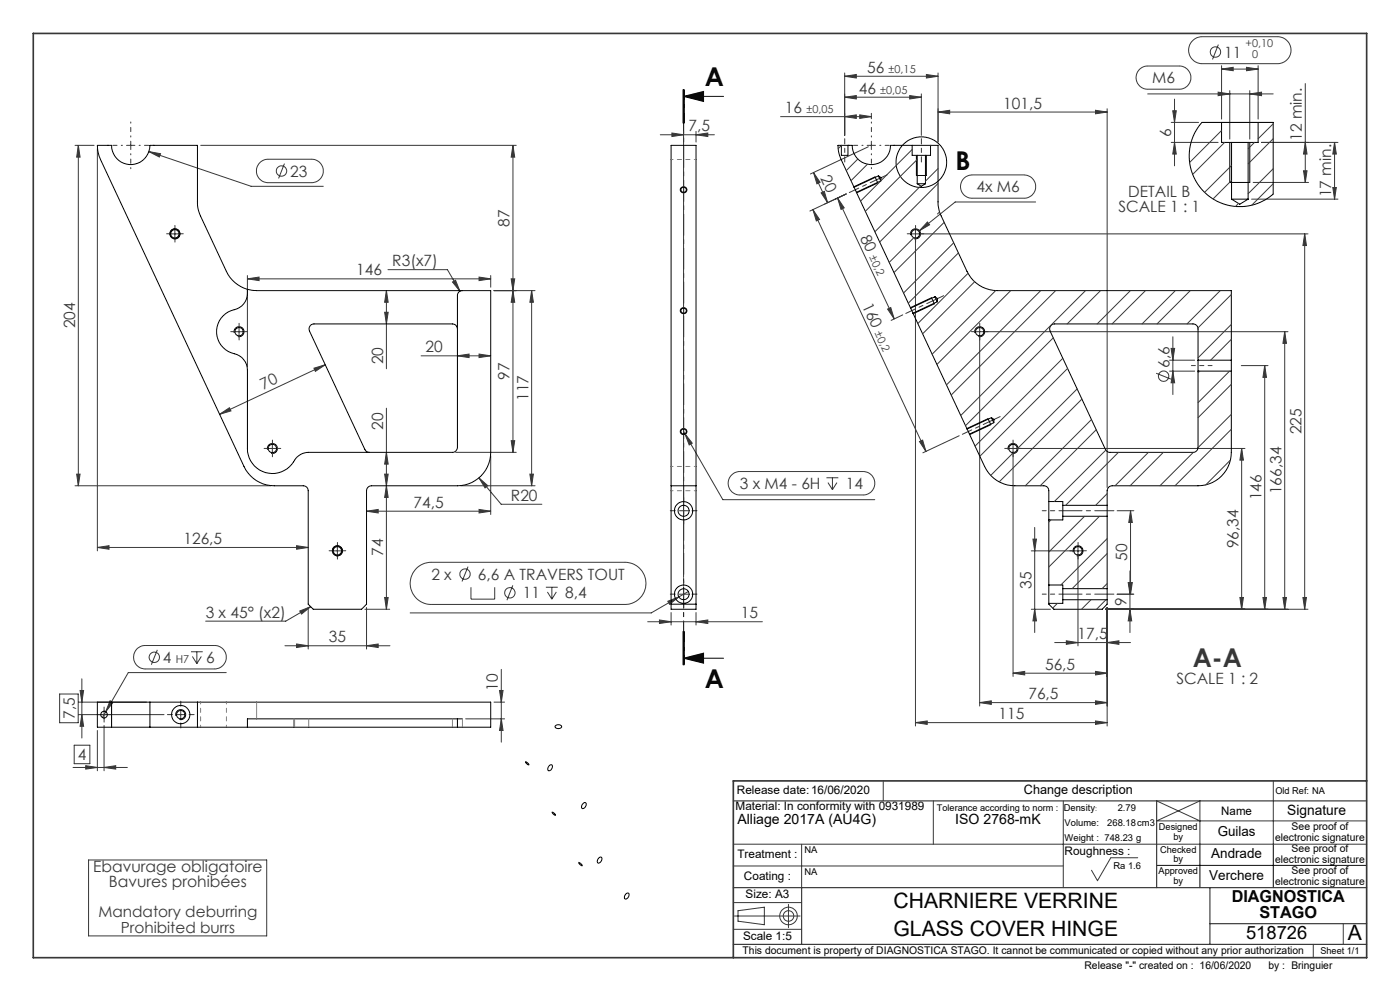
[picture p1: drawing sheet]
<svg xmlns="http://www.w3.org/2000/svg" width="420mm" height="297mm" viewBox="0 0 420 297" stroke-linecap="round" stroke-linejoin="round" font-family="sans-serif">
<g fill="none" stroke="#373737" stroke-width=".3">
<path d="M357.6 12.4l1.4-1 1.3-.4h23a4 4 0 0 1 4 4 4 4 0 0 1-4 4.1h-22.7a4 4 0 0 1-3.7-2.4 4 4 0 0 1 .7-4.3zM365.5 13.4l-1.8 4.4M366.5 19.7v16M377.4 19.7v16M201.6 39.9l3.5 .5-3.5 .5zM205.1 39.4v133.7M208.8 39.4v3.2M234.2 35h27.2M253.4 29.1l3.5-.5v1.1zM253.4 35l3.5-.6v1.1zM253.4 29.1h23M253.4 22.9l3.5-.6v1.1z"/>
<path d="M253.4 21.9v18.7M253.4 22.9h28M257.9 34.4l3.5 .6-3.5 .5zM261.4 34v1.6M272.9 28.6l3.5 .5-3.5 .6zM276.4 28.1v12.5M277.9 22.3l3.5 .6-3.5 .5zM281.4 21.9v20.7M281.4 33.6l3.5-.5v1zM281.4 33.6h50.7M328.6 33.1l3.5 .5-3.5 .5zM332.1 32.6v113.5"/>
<path d="M341.7 21l1.1-.9 1.3-.3h9.7a3.5 3.5 0 0 1 3.5 3.5 3.5 3.5 0 0 1-3.5 3.4h-9.5a3.5 3.5 0 0 1-3.2-2 3.5 3.5 0 0 1 .6-3.7zM344.3 28.1h37.7M351.4 36.7h8.2M351.8 33.2h1.1l-.5 3.5zM352.4 29.7v20M365.4 27.6l3.5 .5-3.5 .6zM366.5 20.7l3.5-.5v1zM366.5 20.7h10.9M368.9 27.2v14.5M373.9 20.2l3.5 .5-3.5 .5zM374.9 28.1l3.6-.5v1.1zM374.9 27.2v14.5"/>
<path d="M391.6 25v29.7M22.5 43.6h5.7M23.5 43.6l.5 3.5h-1zM23.5 43.6v102M29.2 44.6v120.5M38 43.6h2.5M39.2 42.3v2.5M44.7 45.4l3.5 .7-.4 1zM44.7 45.4l30.7 10.4h21.6M60.2 43.6h94.7M78.2 48.5l1.2-.6 .8-.2h13.3a3.5 3.5 0 0 1 3.5 3.5 3.5 3.5 0 0 1-3.5 3.5h-13.1a3.5 3.5 0 0 1-3.3-2.3 3.5 3.5 0 0 1 1.1-3.9zM85.3 49l-1.7 4.5"/>
<path d="M153.9 43.6v92M153.9 43.6l.5 3.5h-1zM198.1 40.4h16.2M208.8 40.4l3.5-.5v1zM244.1 51.7l1.9 2.9-.9 .5zM244.1 51.7l4.2 9M246.3 57.8l1-.4 1 3.3zM251.3 59.4l17 36.2M251.3 59.4l2 2.9-1 .5zM253.9 58.1l-3.5 1.7M253.9 58.1l-10.9 5.1M253.9 58.1l-6.5 3.1"/>
<path d="M260.1 43.6h2.5M260.5 44l-17.4 8.1M261.4 42.3v2.5M289.2 53.4l1.4-.8 1-.2h15.6a3.5 3.5 0 0 1 3.5 3.5 3.5 3.5 0 0 1-3.5 3.5h-15.6a3.5 3.5 0 0 1-3.2-2.2 3.5 3.5 0 0 1 .8-3.8zM351.4 42.7h14M352.4 42.7l.5 3.5h-1.1zM375.5 59.7h25.9M376 54.7h16.6M378.5 42.7h22.9M391.1 51.2h1l-.5 3.5zM391.6 42.7l.5 3.5h-1zM399.8 56.2h1.1l-.5 3.5z"/>
<path d="M400.4 42.7v17M400.4 42.7l.5 3.5h-1.1zM51.2 70.1h2.5M52.5 68.8v2.5M243.9 62.8l33.9 72.5M243.9 62.8l2 3-1 .4zM273.4 70.1h119M274.6 68.8v148.8M278.2 66.5l.7 .9-3.1 1.7zM310.7 60.5h-24.1l-10.8 8.6M391.4 70.1v112.5M391.4 70.1l.5 3.5h-1z"/>
<path d="M70.4 99.4h2.6M71.7 98.2v2.4M74.2 83.6l3.5-.6v1.1zM74.2 82.6v27.3M74.2 83.6h73M115.4 93.6h1.1l-.6 3.5zM115.9 87.1v23.4M115.9 87.1l.6 3.5h-1.1zM116.4 80.8h17.8l3.8 6.5M135.7 84.5l1-.5 1.3 3.3zM143.7 83l3.5 .6-3.5 .5zM147.2 82.6v3.5"/>
<path d="M148.2 87.1h12.3M153.4 83.6h1l-.5 3.5zM153.9 87.1l.5 3.5h-1zM159.5 87.1v58.5M159.5 87.1l.5 3.5h-1zM266.3 92.6l.9-.4 1.1 3.4zM270.8 94.4l-3.5 1.6M293.9 98.2v113.4M385.4 99.4v83.2M385.4 99.4l.5 3.5h-1zM386.4 99.4h-93.7M94.2 110.3l3.4-1-3 2z"/>
<path d="M97.6 109.3l-31.7 14.9M126.3 106.6h20.9M137.2 106.6l3.5-.5v1.1zM143.7 106.1l3.5 .5-3.5 .6zM346.9 111.9l4.4 1.7M350.9 111.2h7.5M350.9 107.9h7.5M351.3 104.4h1.1l-.5 3.5zM351.9 111.2l.5 3.5h-1.1zM351.9 100.9v17.3M372.4 109.6h8M379.4 109.6v73"/>
<path d="M379.4 109.6l.5 3.5h-1zM65.9 124.2l2.9-2 .5 1zM80.5 134.4h2.5M81.7 133.2v2.5M115.9 122.3v60.3M115.9 135.6l.6 3.5h-1.1zM136.7 135.6h18.2M147.2 136.6v17.6M153.4 132.1h1l-.5 3.5zM205.1 129.3l.4 .7M205.5 130l2.2 2.8-.9 .5zM205.5 130l11.4 19.8h45.5"/>
<path d="M275.8 132.3l1-.4 1 3.4zM287.8 130.6l-10.9 5.1M302.6 134.4h70.9M303.9 133.2v69.5M372.5 134.4l.5 3.5h-1zM372.5 134.4v48.2M22.5 145.6h58.7M23 142.1h1l-.5 3.5zM110 153.2l3.5-.5v1zM110 153.2h37.2M115.4 142.1h1.1l-.6 3.5zM115.9 145.6l.6 3.5h-1.1z"/>
<path d="M138.2 145.6h22.3M143.7 143.2l2.6 2.4-.8 .6zM143.7 143.2l6.7 7.9h12.2M143.7 152.7l3.5 .5-3.5 .5zM159 142.1h1l-.5 3.5zM203.8 153.1h2.5M219.4 142.5l1-.8 1.3-.4h37.2a3.5 3.5 0 0 1 3.5 3.5 3.5 3.5 0 0 1-3.5 3.5h-36.9a3.5 3.5 0 0 1-3.2-2 3.5 3.5 0 0 1 .6-3.8zM247.9 143.2h3.6M248.4 144.6l1.3 2.2M249.7 143.2v3.6M251.1 144.6l-1.4 2.2M310.4 158.1v31.5"/>
<path d="M335.1 153.1h5M339.2 153.1v25M339.2 153.1l.5 3.5h-1.1zM29.2 164.1l3.5-.6v1.1zM29.2 164.1h63.3M89 163.5l3.5 .6-3.5 .5zM100 165.1h2.4M101.2 163.8v2.5M115.4 179.1h1.1l-.6 3.5zM124.8 170.4l1.8-1.2 2.4-.7h58.5a6.3 6.3 0 0 1 6.3 6.3 6.3 6.3 0 0 1-6.3 6.3h-58.1a6.3 6.3 0 0 1-5.8-3.8 6.3 6.3 0 0 1 1.2-6.9zM140.4 169.8l-1.8 4.5M141.3 176v3.6h7.1v-3.6"/>
<path d="M153.8 175.4l-1.7 4.5M163.8 176h3.5M164.2 177.4l1.4 2.2M165.6 176v3.6M166.9 177.4l-1.3 2.2M203.7 178.9l-8.3 4.8h-72.4M203.8 178.1h2.5M205.1 176.8v2.5M206.5 177.3l-2.8 1.6M309.4 165.1h15.3M309.9 161.6h1l-.5 3.5zM323.4 163.8v29.8"/>
<path d="M335.1 178.1h5M338.5 174.6h1l-.5 3.5zM338.6 174.6h1.1l-.5 3.5zM339 171.1v18.5M372 179.1h1l-.5 3.5zM378.9 179.1h1l-.5 3.5zM384.9 179.1h1l-.5 3.5zM390.9 179.1h1l-.5 3.5zM41.1 194.4l.9-.6 1.3-.3h21.1a3.5 3.5 0 0 1 3.5 3.5 3.5 3.5 0 0 1-3.5 3.5h-20.8a3.5 3.5 0 0 1-3.3-2.2 3.5 3.5 0 0 1 .8-3.9zM47.2 194.8l-1.8 4.4M57.3 195.3h3.5M57.7 196.7l1.4 2.2"/>
<path d="M59.1 195.3v3.6M60.4 196.7l-1.3 2.2M85.5 193.5h31.5M89 193l3.5 .5-3.5 .6zM89.9 183.1l3.3-1.3-2.7 2.2zM92.5 182.1v12.4M93.2 181.8l-7.5 4.4h-24M109.5 182.6h7.4M110 193.5l3.5-.5v1.1zM110 182.1v12.4M194.3 186.3h34.4M197.8 185.8l3.5 .5-3.5 .6z"/>
<path d="M200.3 180.2l3.4-1.3-2.8 2.2zM201.3 183.6v3.7M208.8 186.3l3.5-.5v1.1zM208.8 183.6v3.7M309.4 182.6h5.7M310.4 182.6l.5 3.5h-1zM316.4 192.6h22.8M319.9 192l3.5 .6-3.5 .5zM331.6 182.6h60.8M332.1 192.6l3.6-.6v1.1zM332.1 182.1v35.5M339 182.6l.5 3.5h-1z"/>
<path d="M17.9 208h5.6v8.6h-5.6zM23.6 214.2h25.6M23.6 210.4h20.4M24 206.9h1.1l-.5 3.5zM24.6 214.2l.5 3.5h-1.1zM24.6 203.4v17.8M29.2 218.9v12.1M31.2 217.4v13.6M31.2 212.9v2.5M31.7 213.3l-1 1.7M33 210l.9 .5-2.2 2.8zM53 214.2h2.5"/>
<path d="M54.2 212.9v2.5M67.9 201.6h-29.4l-6.8 11.7M139.7 215.4h11.7M148.2 210.4h3.2M149.9 206.9h1l-.5 3.5zM150.4 200.6v21.8M150.4 215.4l.5 3.5h-1zM274.6 216.6l3.6-.5v1zM274.6 216.6h57.5M293.9 210.6l3.5-.6v1.1zM293.9 210.6h38.2M303.9 201.8l3.5-.6v1.1z"/>
<path d="M303.9 201.8h28.2M328.6 201.2l3.5 .6-3.5 .5zM328.6 210l3.5 .6-3.5 .5zM328.6 216.1l3.5 .5-3.5 .5zM21.9 230h16.3M22.3 223.3h4.7v5.6h-4.7zM25.7 229.5l3.5 .5-3.5 .5zM31.2 230l3.5-.5v1zM265 234v6M382 234v19M26.6 257.7h53.4v22.8h-53.4zM220 253h190"/>
<path d="M220 259.5h99M240.5 253v13M280 240v13M319 240v26M341.3 257.1h-8.1l-4 6.8-1.8-3.1M347 240l13 6M410 246h-63l13-6v13M220 278.5h20.5M220 270.5h20.5M220.3 274.5h19.7M221.4 272.9l7.9-1v5.2l-7.9-1zM236.5 271v7"/>
<path d="M403 276.8v6.2M394 283v4"/>
<circle cx="364.6" cy="15.6" r="1.55"/>
<circle cx="84.5" cy="51.2" r="1.55"/>
<circle cx="349.1" cy="112.8" r="1.56"/>
<circle cx="139.5" cy="172.1" r="1.56"/>
<circle cx="153" cy="177.7" r="1.56"/>
<circle cx="46.3" cy="197" r="1.55"/>
<circle cx="236.5" cy="274.5" r="1.58"/>
<circle cx="236.6" cy="274.5" r="2.63"/>
</g>
<g fill="none" stroke="#000" stroke-width=".3">
<path d="M204.9 26.9v10M205.1 28.9l6-1.5v3zM205.1 28.9h12M205.1 26.9v10M205.3 26.9v10M256.2 56l6.3-3 .8 1.8-6.3 3M274.9 46.6v6h3v-6M368.9 42.7v12h6v-12M51 70.5a1.5 1.5 0 0 1 1.3-1.9 1.5 1.5 0 0 1 1.7 1.6 1.5 1.5 0 0 1-1.9 1.3M273.2 70.5a1.51 1.51 0 0 1 1.3-1.9 1.51 1.51 0 0 1 1.7 1.6 1.51 1.51 0 0 1-2 1.3M70.3 99.8a1.5 1.5 0 0 1 1.3-1.9 1.5 1.5 0 0 1 1.6 1.6 1.5 1.5 0 0 1-1.9 1.4M273.1 92.2l6.3-3 .9 1.8-6.3 3"/>
<path d="M292.5 99.8a1.5 1.5 0 0 1 1.3-1.9 1.5 1.5 0 0 1 1.6 1.6 1.5 1.5 0 0 1-1.9 1.4M80.3 134.8a1.51 1.51 0 0 1 1.3-1.9 1.51 1.51 0 0 1 1.6 1.6 1.51 1.51 0 0 1-1.9 1.4M290.1 128.4l6.3-2.9 .9 1.8-6.4 2.9M302.5 134.8a1.5 1.5 0 0 1 1.3-1.9 1.5 1.5 0 0 1 1.6 1.6 1.5 1.5 0 0 1-1.9 1.4M99.8 165.5a1.5 1.5 0 0 1 1.3-1.9 1.5 1.5 0 0 1 1.6 1.6 1.5 1.5 0 0 1-1.9 1.3M321.9 165.5a1.51 1.51 0 0 1 1.4-1.9 1.51 1.51 0 0 1 1.6 1.6 1.51 1.51 0 0 1-1.9 1.3M204.9 189.2v10M205.1 197.3l6-1.5v3zM205.1 197.3h12M205.1 189.2v10M205.3 189.2v10zM52.8 214.6a1.49 1.49 0 0 1 1.3-1.9 1.49 1.49 0 0 1 1.6 1.6 1.49 1.49 0 0 1-1.9 1.3"/>
<path d="M166.6 217.5a1.07 1.07 0 0 1 1.9 .5 1.03 1.03 0 0 1-1.1 .4 1.03 1.03 0 0 1-.8-.8zM157.7 228.3h.2a.82 .82 0 0 1 .7 .9zM164.7 229.5a.57 .57 0 0 1 .9-.2 .57 .57 0 0 1 0 .9 .7 .7 0 0 1-.5 .7 .7 .7 0 0 1-.8-.3zM165.6 243.4h.3a.74 .74 0 0 1 .6 1zM173.7 258.5l.2 .1a.79 .79 0 0 1 .7 .9l-.7-.5zM175 240.8a.58 .58 0 0 1 .9 0 .58 .58 0 0 1-.2 .8 .62 .62 0 0 1-.6 .7 .62 .62 0 0 1-.7-.5zM179.7 257.1a.59 .59 0 0 1 .9 0 .59 .59 0 0 1-.2 .9 .62 .62 0 0 1-.5 .7 .62 .62 0 0 1-.7-.5zM347 259.4h63M360 253v13M382 253v13M187.7 268a.58 .58 0 0 1 .9-.3 .58 .58 0 0 1 0 .9 .75 .75 0 0 1-.4 .8 .75 .75 0 0 1-.9-.2l.1-.6z"/>
<circle cx="205" cy="56.9" r=".96"/>
<circle cx="276.4" cy="48.6" r="7.6"/>
<circle cx="205" cy="93.1" r=".96"/>
<circle cx="205" cy="129.4" r=".96"/>
</g>
<path d="M205.1 26.9v172.3" fill="none" stroke="#000" stroke-width=".3" stroke-dasharray="6.3 1.3 1.3 1.3" stroke-dashoffset="3.4"/>
<g fill="none" stroke="#373737" stroke-width=".3" stroke-dasharray="30.5 1.3 1.3 1.3">
<path d="M263.9 53.4l2.3-1M51.2 70.1h-1.2M52.5 68.8v-1.2M52.5 71.3v1.3M53.7 70.1h1.3M273.4 70.1h-1.2M274.7 68.8v-1.2M274.7 71.3v1.3M275.9 70.1h1.3M70.5 99.4h-1.3M71.7 98.1v-1.2M73 99.4h1.2"/>
<path d="M280.8 89.7l2.3-1.1M292.7 99.4h-1.3M293.9 98.1v-1.2M295.2 99.4h1.2M71.7 100.6v1.3M293.9 100.6v1.3M80.5 134.4h-1.3M81.7 133.1v-1.2M81.7 135.6v1.3M83 134.4h1.2M297.8 125.9l2.3-1.1M302.7 134.4h-1.3"/>
<path d="M303.9 133.1v-1.2M303.9 135.6v1.3M305.2 134.4h1.2M202.6 153.1h-1.5M205.1 150.6v-1.5M205.1 155.6v1.5M207.6 153.1h1.5M100 165.1h-1.3M101.2 163.8v-1.2M101.2 166.3v1.3M102.5 165.1h1.2M202.6 178.1h-1.5"/>
<path d="M205.1 175.6v-1.5M207.6 178.1h1.5M322.2 165.1h-1.3M323.4 163.8v-1.2M323.4 166.3v1.3M324.7 165.1h1.2M205.1 180.6v1.5M30 214.2h-1M31.2 212.9v-1M31.2 215.4v1M32.5 214.2h1M51.7 214.2h-1.5"/>
<path d="M54.2 211.7v-1.5M54.2 216.7v1.5M56.7 214.2h1.5"/>
</g>
<path d="M263.9 53.4l-9.1 4.3M280.8 89.7l-9.1 4.2M297.8 125.9l-9.1 4.3" fill="none" stroke="#373737" stroke-width=".3" stroke-dasharray="30.5 1.3 1.3 1.3" stroke-dashoffset="27.4"/>
<path d="M334.2 153.1h-15.3M334.2 178.1h-15.3" fill="none" stroke="#373737" stroke-width=".3" stroke-dasharray="30.5 1.3 1.3 1.3" stroke-dashoffset="24.7"/>
<path d="M363.6 109.6h-6.2M318.9 153.1h-6.2M318.9 178.1h-6.2" fill="none" stroke="#373737" stroke-width=".3" stroke-dasharray="30.5 1.3 1.3 1.3" stroke-dashoffset="29.3"/>
<path d="M253.4 48.6v-7M276.4 48.6v-7" fill="none" stroke="#373737" stroke-width=".3" stroke-dasharray="30.5 1.3 1.3 1.3" stroke-dashoffset="28.9"/>
<path d="M220 240h190M347 240v26M220 266h190M240.5 266v17M363 266v17M363 276.8h47M220 283h190" fill="none" stroke="#373737" stroke-width=".35"/>
<path d="M10 10h400v277h-400zM410 234h-190v53" fill="none" stroke="#373737" stroke-width=".5"/>
<path d="M36.7 43.6h-4.5M39.2 41.1v-4.5M39.2 46.1v4.5M41.7 43.6h4.5M258.9 43.6h-4.5M261.4 41.1v-4.5M261.4 46.1v4.5M263.9 43.6h4.5" fill="none" stroke="#373737" stroke-width=".3" stroke-dasharray="30.5 1.3 1.3 1.3" stroke-dashoffset="30.1"/>
<path d="M205.1 28.9l6-1.5v3zM205.1 197.3l6-1.5v3z" fill="#000"/>
<g fill="#373737">
<path d="M208.8 186.3l3.5-.5v1.1zM197.8 185.8l3.5 .5-3.5 .6z"/>
<path d="M374.9 28.1l3.6-.5v1.1zM365.4 27.6l3.5 .5-3.5 .6z"/>
<path d="M143.7 143.2l1.8 3 .8-.6zM89.9 183.1l3.3-1.3-2.7 2.2zM44.7 45.4l3.1 1.7 .4-1zM135.7 84.5l2.3 2.8-1.3-3.3zM110 153.2l3.5-.5v1zM143.7 152.7l3.5 .5-3.5 .5zM137.2 106.6l3.5-.5v1.1zM143.7 106.1l3.5 .5-3.5 .6zM74.2 83.6l3.5-.6v1.1zM143.7 83l3.5 .6-3.5 .5zM205.5 130l1.3 3.3 .9-.5zM200.3 180.2l.6 .9 2.8-2.2zM33 210l-1.3 3.3 2.2-2.8zM25.7 229.5l3.5 .5-3.5 .5zM31.2 230l3.5-.5v1zM253.4 29.1l3.5-.5v1.1zM272.9 28.6l3.5 .5-3.5 .6zM253.4 35l3.5-.6v1.1zM257.9 34.4l3.5 .6-3.5 .5zM278.2 66.5l-2.4 2.6 3.1-1.7zM366.5 20.7l3.5-.5v1zM373.9 20.2l3.5 .5-3.5 .5z"/>
<path d="M253.4 22.9l3.5-.6v1.1zM277.9 22.3l3.5 .6-3.5 .5z"/>
<path d="M319.9 192l3.5 .6-3.5 .5zM332.1 192.6l3.6-.6v1.1z"/>
<path d="M89 193l3.5 .5-3.5 .6zM110 193.5l3.5-.5v1.1z"/>
<path d="M328.6 201.2l3.5 .6-3.5 .5zM303.9 201.8l3.5-.6v1.1zM328.6 210l3.5 .6-3.5 .5zM293.9 210.6l3.5-.6v1.1zM328.6 216.1l3.5 .5-3.5 .5zM274.6 216.6l3.6-.5v1zM328.6 33.1l3.5 .5-3.5 .5zM281.4 33.6l3.5-.5v1z"/>
<path d="M89 163.5l3.5 .6-3.5 .5zM29.2 164.1l3.5-.6v1.1z"/>
<path d="M94.2 110.3l3.4-1-3 2zM65.9 124.2l2.9-2 .5 1z"/>
<path d="M24.6 214.2l.5 3.5h-1.1zM24 206.9h1.1l-.5 3.5zM339 182.6l.5 3.5h-1zM338.5 174.6h1l-.5 3.5zM372 179.1h1l-.5 3.5zM372.5 134.4l.5 3.5h-1zM378.9 179.1h1l-.5 3.5zM379.4 109.6l.5 3.5h-1zM384.9 179.1h1l-.5 3.5zM385.4 99.4l.5 3.5h-1zM390.9 179.1h1l-.5 3.5zM391.4 70.1l.5 3.5h-1zM351.9 111.2l.5 3.5h-1.1zM351.3 104.4h1.1l-.5 3.5z"/>
<path d="M159 142.1h1l-.5 3.5zM159.5 87.1l.5 3.5h-1zM115.4 93.6h1.1l-.6 3.5zM115.9 87.1l.6 3.5h-1.1zM153.4 132.1h1l-.5 3.5zM153.9 87.1l.5 3.5h-1zM150.4 215.4l.5 3.5h-1zM149.9 206.9h1l-.5 3.5z"/>
<path d="M115.4 179.1h1.1l-.6 3.5zM115.9 145.6l.6 3.5h-1.1z"/>
<path d="M23 142.1h1l-.5 3.5zM23.5 43.6l.5 3.5h-1z"/>
<path d="M153.9 43.6l.5 3.5h-1zM153.4 83.6h1l-.5 3.5zM115.9 135.6l.6 3.5h-1.1zM115.4 142.1h1.1l-.6 3.5zM339.2 153.1l.5 3.5h-1.1zM338.6 174.6h1.1l-.5 3.5zM309.9 161.6h1l-.5 3.5zM310.4 182.6l.5 3.5h-1zM391.6 42.7l.5 3.5h-1zM391.1 51.2h1l-.5 3.5zM400.4 42.7l.5 3.5h-1.1zM399.8 56.2h1.1l-.5 3.5zM351.8 33.2h1.1l-.5 3.5zM352.4 42.7l.5 3.5h-1.1z"/>
<path d="M244.1 51.7l1.9 2.9-.9 .5zM246.3 57.8l1-.4 1 3.3z"/>
<path d="M251.3 59.4l2 2.9-1 .5zM266.3 92.6l.9-.4 1.1 3.4zM243.9 62.8l2 3-1 .4zM275.8 132.3l1-.4 1 3.4z"/>
<path d="M201.6 39.9l3.5 .5-3.5 .5zM208.8 40.4l3.5-.5v1z"/>
</g>
<g fill="none" stroke="#000" stroke-width=".3">
<path d="M366.5 36.7h-5.9l-.9 1-1.6 2.7-1 3-.3 2.7 .1 3 .9 3.2 1.1 2.2 1.4 2 1.8 1.8 1.9 1.4 2.1 1.1 2.3 .7 2.5 .4 2.8-.1 2.9-.6 3.1-1.4 2.3-1.6v-21.5h-4.6M366.5 36.7h10.9M366.5 36.7v6h3M377.4 36.7v6h-3M29.2 43.6h4.3a5.8 5.8 0 0 0 5.7 5.7 5.8 5.8 0 0 0 5.8-5.7h14.2v16.9a9.3 9.3 0 0 0 .9 4.2l7.8 16.6a10 10 0 0 0 9.1 5.8h70.2v48.5a10 10 0 0 1-10 10h-25.7a1.51 1.51 0 0 0-1.5 1.5v34l-1.5 1.5h-14.5l-1.5-1.5v-34a1.45 1.45 0 0 0-1.5-1.5h-8.7a10 10 0 0 1-9.1-5.8l-43-92a10.3 10.3 0 0 1-1-4.2zM252.4 43.6h-1a10.3 10.3 0 0 0 .9 4.2l3.9 8.3M252.4 43.6h2M252.4 43.6v3h2v-3M254.4 43.6h1.3a5.8 5.8 0 0 0 5.7 5.7 5.8 5.8 0 0 0 5.8-5.7h6.4M256.2 56.1l.7 1.5M256.9 57.6l16.3 34.8M263.5 52.7l.7 1.5"/>
<path d="M263.5 52.7l.8 .6-.1 .9M263.5 52.7l-7.3 3.4M264.2 54.2l-7.3 3.4M273.6 43.6h5.6M273.6 43.6v3h1.6M275.2 55.1h2.4M275.2 46.6h2.4M275.2 46.6v8.5M275.2 55.1l1.2 .7 1.2-.7M277.6 46.6v8.5M279.2 43.6h2.2v16.9a10 10 0 0 0 1 4.2l7.7 16.6a10.1 10.1 0 0 0 9.1 5.8h70.2v20.8M279.2 43.6v3h-1.6"/>
<path d="M369.5 59.7h4.9M369.5 42.7h4.9M369.5 42.7v17M369.5 59.7l2.4 1.5 2.5-1.5M374.4 42.7v17M74.2 86.7a5.5 5.5 0 0 1-4.8 6.4 6.8 6.8 0 0 0-4.4 7.3 6.8 6.8 0 0 0 6.1 5.9 5.1 5.1 0 0 1 3.1 4.6v23.5a7.6 7.6 0 0 0 6.1 7.4 7.6 7.6 0 0 0 8.4-4.4l2-1.5 1.9-.3h43.1a1.51 1.51 0 0 0 1.5-1.5v-45.5a1.45 1.45 0 0 1 1.5-1.5M137.2 98.6a1.51 1.51 0 0 0-1.5-1.5h-41.5a1.53 1.53 0 0 0-1.3 2.1l16.6 35.5a1.36 1.36 0 0 0 1.3 .9M273.2 92.4l.7 1.5M273.9 93.9l16.2 34.7M280.5 88.9l.7 1.5M280.5 88.9l.8 .6-.1 .9M280.5 88.9l-7.3 3.5"/>
<path d="M281.2 90.4l-7.3 3.5M359.4 107.9v-9.3a1.51 1.51 0 0 0-1.5-1.5h-41.5a1.53 1.53 0 0 0-1.4 2.1l16.6 35.5a1.45 1.45 0 0 0 1.4 .9h24.9a1.51 1.51 0 0 0 1.5-1.5v-22.9M359.4 107.9v3.3M359.4 107.9h10M359.4 111.2h10M369.4 111.2v24.4a10 10 0 0 1-10 10h-25.7a1.51 1.51 0 0 0-1.6 1.5v4.3M369.4 107.9v3.3M290.1 128.6l.7 1.5M290.8 130.1l4.6 9.7a10 10 0 0 0 9 5.8h8.8a1.45 1.45 0 0 1 1.4 1.5v3.2M297.4 125.2l.7 1.5M297.4 125.2l-7.3 3.4M297.4 125.2l.8 .5-.1 1"/>
<path d="M298.1 126.7l-7.3 3.4M201.3 145.6v-102h7.5v102M201.3 145.6v37h7.5v-37M201.3 145.6h7.5M314.6 150.3v5.5M314.6 150.3h4.2v1.1M314.6 155.8v19.5M318.8 151.4v3.3M318.8 151.4h13.3M318.8 154.7v1.1h-4.2M318.8 154.7h13.3M332.1 151.4v3.3"/>
<path d="M332.1 154.7v21.7M314.6 175.3v5.5M314.6 175.3h4.2v1.1M318.8 176.4v3.3M318.8 179.7v1.1h-4.2M318.8 176.4h13.3M318.8 179.7h13.3M332.1 176.4v3.3M332.1 179.7v1.4l-1.4 1.5h-14.5l-1.6-1.5v-.3M201.3 181.1h7.5M33.5 217.9h11.5M33.5 210.4h11.5"/>
<path d="M33.5 210.4h-4.3v7.5h4.3M33.5 210.4v7.5M45 217.9h14.2M45 210.4h14.2M45 210.4v7.5M59.2 217.9h15M59.2 210.4h88v7.5h-10M59.2 210.4v7.5M74.2 217.9h63M137.2 215.4v2.5M138.7 215.4h-64.5v2.5"/>
<circle cx="205.1" cy="56.9" r=".79"/>
<circle cx="52.5" cy="70.1" r="1.26"/>
<circle cx="52.5" cy="70.1" r="1.51"/>
<circle cx="274.7" cy="70.1" r="1.25"/>
<circle cx="71.7" cy="99.4" r="1.24"/>
<circle cx="205.1" cy="93.1" r=".79"/>
<circle cx="293.9" cy="99.4" r="1.25"/>
<circle cx="81.7" cy="134.4" r="1.25"/>
<circle cx="205.1" cy="129.3" r=".79"/>
<circle cx="303.9" cy="134.4" r="1.25"/>
<circle cx="205.1" cy="153.1" r="2.75"/>
<circle cx="205.1" cy="153.1" r="1.65"/>
<circle cx="101.2" cy="165.1" r="1.25"/>
<circle cx="101.2" cy="165.1" r="1.52"/>
<circle cx="205.1" cy="178.1" r="2.75"/>
<circle cx="205.1" cy="178.1" r="1.64"/>
<circle cx="323.4" cy="165.1" r="1.26"/>
<circle cx="31.2" cy="214.2" r="1.01"/>
<circle cx="54.2" cy="214.2" r="1.25"/>
<circle cx="54.2" cy="214.2" r="2.75"/>
</g>
<path d="M208.8 47.8h-7.5M208.8 139.8h-7.5M208.8 147.1h-7.5M60.2 217.9v-7.5M67.9 217.9v-7.5" fill="none" stroke="#808080" stroke-width=".3" stroke-dasharray="6.3 1.3 1.3 1.3 1.3 1.3" stroke-dashoffset="5.8"/>
<path d="M77 215.4v-5M88.1 215.4v2.5M88.4 215.4v2.5M92.6 215.4v2.5M135.7 217.9v-2.5M138.7 215.4v2.5" fill="none" stroke="#808080" stroke-width=".3" stroke-dasharray="6.3 1.3 1.3 1.3 1.3 1.3"/>
<g fill="none" stroke="#373737" stroke-width=".3">
<path d="M366.5 39.1l-9.6 9.6M382 37.1l-4.6 4.5M252.4 43.6l-.9 1M257.4 47.7l-3.5 3.4M260.2 49.2l-4.9 4.9M273.6 44.8l-15.4 15.5M275.2 47.8l-15.6 15.5M276.2 55.7l-13.7 13.8M279.4 43.6l-.2 .2M281.4 50.5l-3.8 3.8M281.4 55l-17.5 17.5M367.4 42.7l-9.6 9.6"/>
<path d="M369.5 49.6l-8.1 8M369.5 54.1l-5.6 5.5M376.3 42.7l-1.9 1.9M382 50.6l-7.6 7.5M382 41.6l-7.6 7.5M382 55.1l-6.5 6.4M274.2 71.2l-7.4 7.4M281.9 63.5l-.7 .6M283.2 66.6l-15 15.1M286.1 72.8l-15 15M287.5 75.8l-15 15.1M371.5 61l-.8 .9"/>
<path d="M290.4 81.9l-15.1 15.1M292.4 84.5l-15.6 15.5M298.7 87.1l-19.1 19M303.2 87.1l-22.1 22.1M312.2 87.1l-28.2 28.3M316.7 87.1l-31.3 31.3M325.6 87.1l-37.4 37.4M330.2 87.1l-10.1 10M339.1 87.1l-10 10M343.6 87.1l-10 10M352.6 87.1l-10 10M357.1 87.1l-10 10"/>
<path d="M366.1 87.1l-10 10M369.4 97.2l-10 10M369.4 88.3l-10 10M316 101.2l-26.3 26.4M318.8 107.4l-26.3 26.3M320.3 110.4l-26.3 26.3M323.1 116.6l-17.9 17.9M324.6 119.6l-24.8 24.8M359.9 111.2l-.5 .5M368.9 111.2l-9.5 9.5M369.4 101.7l-6.2 6.2M369.4 115.2l-10 10"/>
<path d="M304 135.6l-6.8 6.9M327.4 125.7l-19.8 19.9M328.9 128.8l-16.8 16.8M331.8 134.9l-15.5 15.4M335.5 135.6l-15.8 15.8M344.5 135.6l-10 10M349 135.6l-10 10M358 135.6l-10 10M369.1 137.9l-7.4 7.4M369.4 124.2l-10 10M369.4 128.7l-16.9 16.9M315.3 155.8l-.7 .7"/>
<path d="M325.4 154.7l-10.8 10.7M329.8 154.7l-15.2 15.2M332.1 148l-3.4 3.4M327.3 179.7l-2.9 2.9M331.8 179.7l-2.8 2.9M332.1 161.4l-13.9 13.9M332.1 165.9l-10.5 10.5M332.1 174.9l-1.5 1.5M317.2 180.8l-1.4 1.4"/>
</g>
<g font-size="7.8">
<text x="211.4" y="25.8">A</text>
<text x="286.6" y="50.9">B</text>
<text x="211.4" y="206.3">A</text>
</g>
<text font-size="7.8" fill="#373737" x="357.8" y="199.9">A-A</text>
<g font-size="6.3">
<text x="268.1" y="272">CHARNIERE VERRINE</text>
<text x="268.1" y="280.5">GLASS COVER HINGE</text>
<text x="404.4" y="281.6">A</text>
</g>
<text font-size="5.5" x="373.8" y="281.3">518726</text>
<g font-size="4.9">
<text x="369.5" y="270.3">DIAGNOSTICA</text>
<text x="377.8" y="275.2">STAGO</text>
</g>
<g font-size="4.7" fill="#373737">
<text x="367.2" y="17.3">11</text>
<text x="260.1" y="21.8">56</text>
<text x="257.6" y="28.1">46</text>
<text x="345.6" y="25">M6</text>
<text x="235.5" y="33.9">16</text>
<text x="301" y="32.6">101,5</text>
<text x="206.6" y="39.3">7,5</text>
<text x="351.4" y="41" transform="rotate(-90 351.4 41)">6</text>
<text x="390.6" y="42.2" transform="rotate(-90 390.6 42.2)">12 min.</text>
<text x="87" y="53">23</text>
<text x="246" y="53.4" transform="rotate(65 246 53.4)">20</text>
<text x="293" y="57.7">4x M6</text>
<text x="338.5" y="59.1">DETAIL B</text>
<text x="399.4" y="59.1" transform="rotate(-90 399.4 59.1)">17 min.</text>
<text x="335.5" y="63.6">SCALE 1 : 1</text>
<text x="152.9" y="67.9" transform="rotate(-90 152.9 67.9)">87</text>
<text x="258" y="71.2" transform="rotate(65 258 71.2)">80</text>
<text x="106.9" y="82.5">146</text>
<text x="117.7" y="79.8">R3(x7)</text>
<text x="258.5" y="91.6" transform="rotate(65 258.5 91.6)">160</text>
<text x="22.5" y="98.4" transform="rotate(-90 22.5 98.4)">204</text>
<text x="127.7" y="105.6">20</text>
<text x="114.9" y="109.2" transform="rotate(-90 114.9 109.2)">20</text>
<text x="152.9" y="113.9" transform="rotate(-90 152.9 113.9)">97</text>
<text x="350.8" y="110.2" transform="rotate(-90 350.8 110.2)">6,6</text>
<text x="79" y="116.9" transform="rotate(-25 79 116.9)">70</text>
<text x="158.5" y="120.2" transform="rotate(-90 158.5 120.2)">117</text>
<text x="114.9" y="128.8" transform="rotate(-90 114.9 128.8)">20</text>
<text x="390.4" y="130.2" transform="rotate(-90 390.4 130.2)">225</text>
<text x="222" y="146.6">3 x M4 - 6H</text>
<text x="253.8" y="146.6">14</text>
<text x="378.4" y="149.9" transform="rotate(-90 378.4 149.9)">146</text>
<text x="384.4" y="148.1" transform="rotate(-90 384.4 148.1)">166,34</text>
<text x="124.1" y="152.2">74,5</text>
<text x="153.3" y="150.1">R20</text>
<text x="55" y="163">126,5</text>
<text x="114.9" y="166.6" transform="rotate(-90 114.9 166.6)">74</text>
<text x="371.5" y="164.3" transform="rotate(-90 371.5 164.3)">96,34</text>
<text x="129.4" y="173.8">2 x</text>
<text x="143.4" y="173.8">6,6 A TRAVERS TOUT</text>
<text x="338.2" y="168.1" transform="rotate(-90 338.2 168.1)">50</text>
<text x="156.8" y="179.4">11</text>
<text x="169.6" y="179.4">8,4</text>
<text x="309.4" y="176.4" transform="rotate(-90 309.4 176.4)">35</text>
<text x="61.7" y="185.1">3 x 45° (x2)</text>
<text x="222.3" y="185.3">15</text>
<text x="338" y="181.6" transform="rotate(-90 338 181.6)">9</text>
<text x="323.3" y="191.5">17,5</text>
<text x="98.6" y="192.5">35</text>
<text x="48.9" y="198.7">4</text>
<text x="61.8" y="198.7">6</text>
<text x="313.5" y="200.7">56,5</text>
<text x="149.4" y="207.1" transform="rotate(-90 149.4 207.1)">10</text>
<text x="308.5" y="209.6">76,5</text>
<text x="352.9" y="205.1">SCALE 1 : 2</text>
<text x="22.5" y="215.5" transform="rotate(-90 22.5 215.5)">7,5</text>
<text x="299.5" y="215.6">115</text>
<text x="23.3" y="227.9">4</text>
<text x="27.9" y="261.3">Ebavurage obligatoire</text>
<text x="32.7" y="265.8">Bavures prohibées</text>
</g>
<g font-size="4.6" fill="#373737">
<text x="29.5" y="274.9">Mandatory deburring</text>
<text x="36.2" y="279.5">Prohibited burrs</text>
</g>
<g font-size="4.2">
<text x="386.2" y="244.2">Signature</text>
<text x="221.2" y="247.1">Alliage 2017A (AU4G)</text>
<text x="286.6" y="247.1">ISO 2768-mK</text>
</g>
<g font-size="4.1">
<text x="365.3" y="250.5">Guilas</text>
<text x="363.4" y="257.2">Andrade</text>
<text x="362.8" y="263.7">Verchere</text>
</g>
<text font-size="3.9" x="307.2" y="238.1">Change description</text>
<g font-size="3.5">
<text x="221.1" y="238.1">Release date:16/06/2020</text>
<text x="220.7" y="242.8">Material: In conformity with 0931989</text>
<text x="366.4" y="244.2">Name</text>
<text x="221.2" y="257.2">Treatment :</text>
<text x="319.4" y="256.3">Roughness :</text>
<text x="223.2" y="263.8">Coating :</text>
<text x="223.7" y="269.2">Size: A3</text>
<text x="222.9" y="281.7">Scale 1:5</text>
</g>
<g font-size="3.3" fill="#373737">
<text x="373.7" y="14.2">+0,10</text>
<text x="375.7" y="17.3">0</text>
<text x="266.6" y="21.8">±0,15</text>
<text x="264.1" y="28.1">±0,05</text>
<text x="241.9" y="33.9">±0,05</text>
<text x="260.7" y="77.1" transform="rotate(65 260.7 77.1)">±0,2</text>
<text x="262.3" y="99.8" transform="rotate(65 262.3 99.8)">±0,2</text>
<text x="52.8" y="198.7">H7</text>
</g>
<g font-size="3.2">
<text x="382.6" y="251.9">electronic signature</text>
<text x="387.5" y="248.8">See proof of</text>
<text x="387.5" y="255.4">See proof of</text>
<text x="382.6" y="258.6">electronic signature</text>
<text x="387.5" y="262">See proof of</text>
<text x="382.6" y="265.1">electronic signature</text>
<text x="222.8" y="285.9">This document is property of DIAGNOSTICA STAGO. It cannot be communicated or copied without any prior authorization</text>
<text x="325.3" y="290.5">Release &quot;-&quot; created on : 16/06/2020</text>
<text x="380.5" y="290.5">by : Bringuier</text>
</g>
<g font-size="2.8">
<text x="382.6" y="238">Old Ref: NA</text>
<text x="319.1" y="243">Density</text>
<text x="335.3" y="243">2.79</text>
<text x="319.4" y="247.5">Volume:</text>
<text x="332.2" y="247.5">268.18cm3</text>
<text x="347.7" y="248.8">Designed</text>
<text x="352" y="251.7">by</text>
<text x="241.3" y="255.7">NA</text>
<text x="319.4" y="252.1">Weight : 748.23 g</text>
<text x="348" y="255.5">Checked</text>
<text x="241.3" y="262.3">NA</text>
<text x="334" y="260.3">Ra 1.6</text>
<text x="347.6" y="262">Approved</text>
<text x="352" y="258.3">by</text>
<text x="352" y="264.9">by</text>
<text x="396.1" y="285.8">Sheet 1/1</text>
</g>
<text font-size="2.7" x="281.1" y="243.1">Tolerance according to norm :</text>
<text font-size="2.1" x="328.5" y="243">:</text>
</svg>
